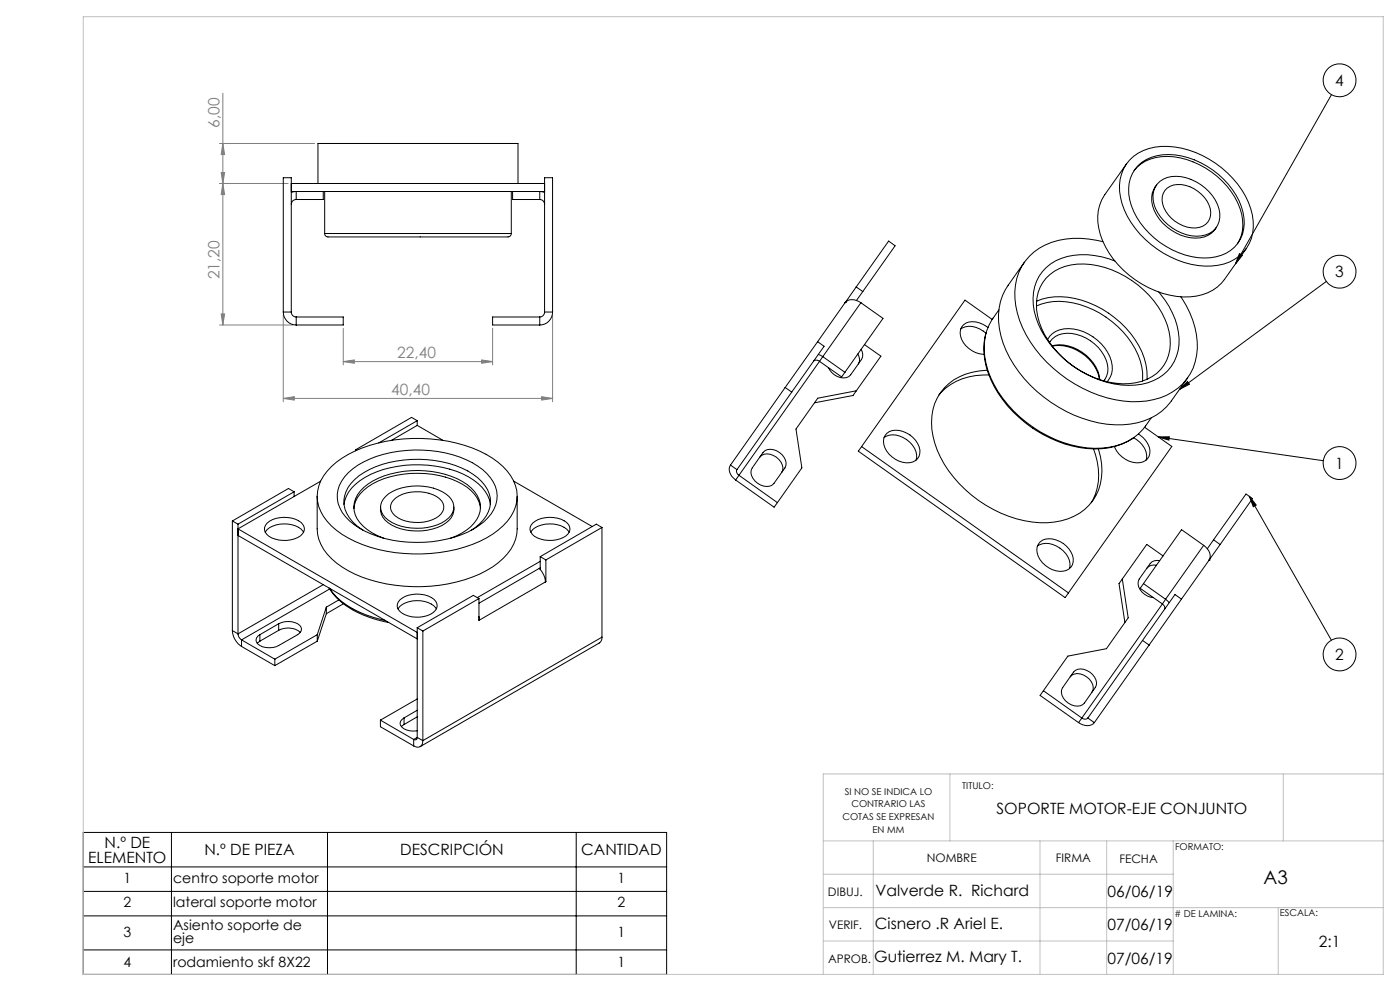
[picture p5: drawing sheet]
<svg xmlns="http://www.w3.org/2000/svg" width="420mm" height="297mm" viewBox="0 0 420 297" stroke-linecap="round" stroke-linejoin="round" font-family="sans-serif">
<g fill="none" stroke="#000" stroke-width=".3">
<path d="M399.5 28.4l-28.9 50.7M371.8 76l.9 .5-2.1 2.6zM397.9 84.3l-44 32.4M353.9 116.7l2.3-2.4 .6 .8zM347.5 130.9h3.3l-.1 1zM347.5 130.9l49.5 7.2M374.8 148.7l2.1 2.7-.9 .5zM374.8 148.7l24.6 43.2M25 249.5h175v42.5h-175zM25 259.8h175M51.4 249.5v42.5M98.2 249.5v42.5"/>
<path d="M172.9 249.5v42.5M25 267.2h175M25 274.5h175M25 284.7h175"/>
<circle cx="401.9" cy="24.1" r="4.9"/>
<circle cx="401.9" cy="81.4" r="4.9"/>
<circle cx="401.9" cy="138.8" r="4.9"/>
<circle cx="401.9" cy="196.1" r="4.9"/>
</g>
<g fill="none" stroke="#808080" stroke-width=".3">
<path d="M66.9 27.9v69.5M65.9 55h20.5M65.9 43h28.5M66.4 51.7h1l-.5 3.3zM66.9 43l.5 3.3h-1zM66.9 55l.5 3.3h-1zM65.9 97.4h21.9M66.4 94.1h1l-.5 3.3zM85 94.5v25.9M103 98.4v11M147.8 98.4v11M165.8 94.5v25.9"/>
<path d="M85 119.4l3.3-.5v1zM85 119.4h80.8M103 108.4l3.3-.5v1zM103 108.4h44.8M144.5 107.9l3.3 .5-3.3 .5zM162.5 118.9l3.3 .5-3.3 .5z"/>
</g>
<g fill="none" stroke="#c0c0c0" stroke-width=".3">
<path d="M25 5h390v287h-390zM285 231.9v20.1M385 231.9v20.1M415 231.9h-168v60.1M247 252h168M262 252v40M312 252v40M332 252v40M352 252v40M247 262h105M247 272h168M383.5 272v20"/>
<path d="M247 282h105"/>
</g>
<path d="M371.8 76l.9 .5-2.1 2.6zM353.9 116.7l2.3-2.4 .6 .8zM347.5 130.9h3.3l-.1 1zM374.8 148.7l2.1 2.7-.9 .5z" fill="#000"/>
<g fill="#808080">
<path d="M85 119.4l3.3-.5v1zM162.5 118.9l3.3 .5-3.3 .5z"/>
<path d="M103 108.4l3.3-.5v1zM144.5 107.9l3.3 .5-3.3 .5z"/>
<path d="M66.4 51.7h1l-.5 3.3zM66.9 43l.5 3.3h-1z"/>
<path d="M66.9 55l.5 3.3h-1zM66.4 94.1h1l-.5 3.3z"/>
</g>
<g fill="none" stroke="#000" stroke-width=".3">
<path d="M87.4 57.7l1.5-.3v2.4M87.4 55h76M87.4 57.4h76M88.9 59.8a1.45 1.45 0 0 0-1.5 1.5M95.4 55v-12h60v12M97 57.4v2.4h-8.1M97.4 57.4v12.6M153.4 57.4v12.6M153.8 57.4v2.4h8.1M161.9 59.8a1.45 1.45 0 0 1 1.5 1.5M163.4 57.7l-1.5-.3v2.4M338 49.1l-6.6 9.2a13.2 13.2 0 0 0-1.3 12 28.5 28.5 0 0 0 26.8 18.7 13.5 13.5 0 0 0 10.4-5.3l6.6-9.2"/>
<path d="M338.9 48a15.3 15.3 0 0 1 13.5-3.9 28.8 28.8 0 0 1 22.8 18.4 12.8 12.8 0 0 1-3.4 14.3 17.1 17.1 0 0 1-14.4 2.4 29.1 29.1 0 0 1-20.8-18.1 13 13 0 0 1 2.3-13.1zM340.2 51.1a12.6 12.6 0 0 1 11.9-4.1 24.6 24.6 0 0 1 20.4 17.3 11.1 11.1 0 0 1-1.3 8.8M341.5 49.6a14.2 14.2 0 0 1 12.9-2.9 25 25 0 0 1 18 15.3 11.1 11.1 0 0 1-3.2 13 15.7 15.7 0 0 1-13.7 1.4 24.6 24.6 0 0 1-16.6-16.5 10.9 10.9 0 0 1 2.6-10.3zM347 55.5a7.4 7.4 0 0 0-.1 8.8 14.3 14.3 0 0 0 13.1 7 6.4 6.4 0 0 0 4.9-3.1M347.2 55.2a8.7 8.7 0 0 1 10.1-1.4 13.7 13.7 0 0 1 8.6 10.1 6.2 6.2 0 0 1-6.9 6.9 14.4 14.4 0 0 1-12.9-9.8 6.6 6.6 0 0 1 1.1-5.8zM350.2 56.4a7.8 7.8 0 0 1 9.1 .9 7.5 7.5 0 0 1 3.6 8.4 5.2 5.2 0 0 1-6.7 2.4 10 10 0 0 1-7.6-8.1 4.3 4.3 0 0 1 1.6-3.6zM97.4 70a1.17 1.17 0 0 0 1.6 1h52a1.95 1.95 0 0 0 2.3-.6l.1-.4M97.4 70h56M307.3 78.6l-4.9 6.9a18.6 18.6 0 0 0-1.4 17.4 39.6 39.6 0 0 0 33.5 24.4 19.5 19.5 0 0 0 16.7-6.8l5.1-7.3M330.9 72.4a25.1 25.1 0 0 0-19.1 2 16.2 16.2 0 0 0-7.1 17.2 34.7 34.7 0 0 0 15.5 22.1 35.3 35.3 0 0 0 23.8 6.5 16.5 16.5 0 0 0 14.9-20 28.4 28.4 0 0 0-4.6-11.2M334.4 78.2a21 21 0 0 0-19.2 .9 13.7 13.7 0 0 0-4.4 16.1 31.2 31.2 0 0 0 27.7 20.3 14.7 14.7 0 0 0 13.8-7.2 16.3 16.3 0 0 0-.6-14.6 29.3 29.3 0 0 0-4-6.2M85 93.5a3.9 3.9 0 0 0 3.9 3.9"/>
<path d="M85 93.5h2.4M85 93.5v-40.2h2.4v40.2M87.4 93.5a1.45 1.45 0 0 0 1.5 1.5M88.9 95h14.1v2.4h-14.1M88.9 95v2.4M161.9 95v2.4M161.9 95h-14.1v2.4h14.1M163.4 93.5a1.45 1.45 0 0 1-1.5 1.5M163.4 93.5h2.4M163.4 93.5v-40.2h2.4v40.2M165.8 93.5a3.9 3.9 0 0 1-3.9 3.9M253.5 90.7a3.5 3.5 0 0 1 4.8 0"/>
<path d="M253.5 90.7l-8.2 11.7M253.6 90.6h.1M253.6 90.6l-.1 .1M256.9 86l9.7-13.8 1.9 1.5-9.7 13.7M256.9 86l1.9 1.4M256.9 86l-3.3 4.6M258.3 90.7l6.6 4.7-11.4 16.2M258.3 90.7l-11.5 16.2M258.8 87.4l-1.9 2.7M288.2 98.6a6.2 6.2 0 0 1 7.6 1.3M295.8 99.9a21.9 21.9 0 0 0 3.6 17.9 36.9 36.9 0 0 0 29 16.7 20 20 0 0 0 11.6-3.3M296.4 98.2a6 6 0 0 0-7.4-.8 4.1 4.1 0 0 0 0 5.3 8 8 0 0 0 6.2 3.5"/>
<path d="M297.7 95.7l-8.2-5.7-31 43.8M299.6 92.9a17.5 17.5 0 0 0-3.2 18.1 36.8 36.8 0 0 0 32 23.4 18.2 18.2 0 0 0 14.4-5.7l2.6-3.5M310.9 91.7a21.4 21.4 0 0 1 19 2.1 25.7 25.7 0 0 1 12.6 16.2l.3 1.8v2.4M311 90.3a21.1 21.1 0 0 1 17.6 1.3 27.6 27.6 0 0 1 15.2 17.7l.3 1.8v2.6M313.8 83.4a15.1 15.1 0 0 1 13.4-4.1 28.9 28.9 0 0 1 23 18.3 13 13 0 0 1-3.2 14.3 17 17 0 0 1-14.3 2.6 29.1 29.1 0 0 1-20.9-17.9 13.3 13.3 0 0 1 2-13.2zM235.5 116.1l-16.4 23.3M235.5 116.1l2 1.4M237.5 117.5l-16.4 23.3M244.1 108.3a1.31 1.31 0 0 1 1.8 0M245.3 102.4l-9.8 13.7M245.3 102.4l1.9 1.4-9.7 13.7M245.5 106.2l1.3 .7"/>
<path d="M245.9 108.3l6.6 4.7 1-1.4M245.9 108.3l-24.2 34.1M246.8 106.9l6.7 4.7M246.8 106.9l-.9 1.4M256.9 117.1l-11.6 2.2-6.5 9.3 1.8 11.6-7.4 10.4M256.9 117.1l-1 1.4-11.5 2.2M257.4 106.1a2.7 2.7 0 0 1 .1 3M258.3 104.7a2.88 2.88 0 0 1 .2 3l-3.3 4.6a3.6 3.6 0 0 1-4.9 0l-.8-.6-1-1.5M259.4 103.3l4.9 3.4-7.4 10.4M296.2 111a16.6 16.6 0 0 0-15.8 9.9 20.2 20.2 0 0 0 1.7 16.1 36.8 36.8 0 0 0 32.1 19.7 16.9 16.9 0 0 0 14.6-8.3 17.9 17.9 0 0 0 .7-13.9M296.7 112.4a18.2 18.2 0 0 0-15 6M314.3 101.8a6.9 6.9 0 0 1 7.8-3.2 14 14 0 0 1 11.6 11 5.9 5.9 0 0 1-1.6 4.8"/>
<path d="M314.9 102.6a6.2 6.2 0 0 1 6.6-2.7 12.7 12.7 0 0 1 10.9 10.5 5.8 5.8 0 0 1-1.1 3.6M315.6 103.7a12.3 12.3 0 0 1 13.2 6.3l1 2.6 .1 1.2M315.7 103.7a12.7 12.7 0 0 1 14.1 10M99.4 139.9a35.9 35.9 0 0 1 21.6-8.4 44.2 44.2 0 0 1 26.7 5.8 14.3 14.3 0 0 1 7.5 11.4 13 13 0 0 1-5.7 10.2 40.2 40.2 0 0 1-25.6 7.1 39.2 39.2 0 0 1-23-7.1 12.3 12.3 0 0 1-5.3-13.2 13.6 13.6 0 0 1 3.8-5.8zM106.6 134.8l.3 .2M106.6 134.8v.3M125.2 126.1v1.4M125.2 126.1l-11.5 6.6M125.2 126.1l-1.7-1-16.9 9.7M125.2 127.5l-7.8 4.5M125.2 127.5l7.8 4.5M219.1 139.4a3.4 3.4 0 0 0 1.6 4.5"/>
<path d="M219.1 139.4l2 1.4M228 137a3.6 3.6 0 0 1 4.9 0 3.7 3.7 0 0 1 1.6 4.6M228.9 135.6a3.8 3.8 0 0 1 5.7 .7 3.4 3.4 0 0 1 .9 3.9l-3.3 4.6a3.6 3.6 0 0 1-4.9 0 3.6 3.6 0 0 1-1.6-4.6zM258.5 133.8l62 43.9M258.5 133.8l-1 1.4 62 43.9 1-1.4M265.2 131.1a6.2 6.2 0 0 1 7.7 1.4 5.3 5.3 0 0 1 1.9 5.4M266 129.9a6.2 6.2 0 0 1 7.9 1.2 4.9 4.9 0 0 1 1.4 6.4 5.7 5.7 0 0 1-7.7-.6 5.4 5.4 0 0 1-2.1-6.3zM328 134.5a18.3 18.3 0 0 1-.6 16.2M340.1 131.2a6.1 6.1 0 0 1 3.7 6.7M341.5 130.1a6.1 6.1 0 0 1 3.2 6.6 4 4 0 0 1-4.9 1.8 8 8 0 0 1-5.5-4.7M343.4 128.1l8.1 5.7-31 43.9M69.7 156.1v32.9"/>
<path d="M69.7 156.1l1.7 1M71.4 157.1v32.9M79.6 159.5a7 7 0 0 1 6.8-2.4 6 6 0 0 1 4.7 2.4M80.2 156.8a8.7 8.7 0 0 1 10.1-.2 2.39 2.39 0 0 1-.1 4 8.8 8.8 0 0 1-10.2-.5 2.24 2.24 0 0 1 .2-3.3zM88.2 147.4l-16.8 9.7M88.2 147.4v1.4M88.2 147.4l-1.7-1-16.8 9.7M95.1 148.7v9.8a13.3 13.3 0 0 0 5.8 10.2 40.7 40.7 0 0 0 25.7 7.1 39.4 39.4 0 0 0 22.9-7.1 13.4 13.4 0 0 0 5.7-10.2v-9.8M96.2 144.2l-24.8 14.3 53.8 31M103.2 151.2a11.1 11.1 0 0 1 6.2-8.1 34.3 34.3 0 0 1 31.1-.2 11.9 11.9 0 0 1 6.6 8.3M104.5 141.6a30 30 0 0 1 19.7-6.7 32.4 32.4 0 0 1 20.6 5.9 9.6 9.6 0 0 1 3.9 10.5 14.8 14.8 0 0 1-8.3 8.2 37.9 37.9 0 0 1-32.6-1.2 12.5 12.5 0 0 1-6.6-8.7 9.5 9.5 0 0 1 3.3-8zM106.2 152.4a8.7 8.7 0 0 1 4.2-6.5 29.1 29.1 0 0 1 28.3-.8 9.8 9.8 0 0 1 5.4 7.3"/>
<path d="M108.9 158.9a10.6 10.6 0 0 1-5.7-8.9 12 12 0 0 1 7.7-9.3 34.9 34.9 0 0 1 29.4 .4 12.5 12.5 0 0 1 6.8 8.3 10.2 10.2 0 0 1-5.7 9.5M114.2 152a5.2 5.2 0 0 0 3.4 5.4 17.1 17.1 0 0 0 16.1-.6 5 5 0 0 0 2.5-4.8M115.7 148.8a15 15 0 0 1 12.8-2.9 9.9 9.9 0 0 1 7.4 4.7 4.6 4.6 0 0 1-2.2 5.4 16.7 16.7 0 0 1-17.2-.1 4.3 4.3 0 0 1-.8-7.1zM118 149.9a11.5 11.5 0 0 1 13-1.1 3.4 3.4 0 0 1 2.2 3.4 3.4 3.4 0 0 1-2.5 3.1 12.2 12.2 0 0 1-12.2-.8 3 3 0 0 1-.5-4.6zM154.1 144.2l23.6 13.6M159.2 159.5a6.9 6.9 0 0 1 6.9-2.4 6 6 0 0 1 4.6 2.4M159.8 156.8a8.4 8.4 0 0 1 10.8 .4 2.57 2.57 0 0 1-1.6 3.9 8.9 8.9 0 0 1-9.3-1 2.24 2.24 0 0 1 .1-3.3zM180.6 158.1l-16.8 9.7M180.6 158.1v32.9M180.6 158.1l-1.7-1-16.8 9.7M220.7 143.9l11.5 8.1 1-1.4M221.1 140.8a1.31 1.31 0 0 0 .6 1.6"/>
<path d="M221.7 142.4l-1 1.5M221.7 142.4l11.5 8.2M71.4 160.5l53.8 31M97 175.2l-25.6 14.8M98.7 176.2a22.3 22.3 0 0 0 12.3 8.9l5.6 1.4M98.8 176.3a23.5 23.5 0 0 0 13.3 8.8l3.4 .8M98.9 176.5l-26.4 15.3M101.6 179.8l-3.7 2.2M115.2 161.3a14.1 14.1 0 0 1-8.6-7 7.9 7.9 0 0 1 3.8-9.2 28.7 28.7 0 0 1 29.8 .1 7.6 7.6 0 0 1 2.8 10.5 15 15 0 0 1-7.9 5.6M120 179.8a8.4 8.4 0 0 1 10.7 .4 2.62 2.62 0 0 1-1.5 3.9 8.9 8.9 0 0 1-9.4-1 2.24 2.24 0 0 1 .2-3.3zM143.7 179.4l-16.8 9.7M143.7 179.4l-1.7-1-16.8 9.7"/>
<path d="M143.7 179.4v6.5l.1-.1M161.8 170.4l1.4 2 .4 2M162.1 166.8l1.7 1M162.1 166.8v3.9M162.1 168.2l-18.9 10.9M162.1 170.2l-18.4 10.6M163.6 174.4l-19.8 11.4M163.6 174.2l.2 .1M163.8 174.3l-.2 .1M163.8 167.8v6.5M311.2 163.7a6.2 6.2 0 0 1 7.7 1.3 5.3 5.3 0 0 1 1.9 5.4M312 162.4a6.2 6.2 0 0 1 7.9 1.3 4.9 4.9 0 0 1 1.4 6.3 5.7 5.7 0 0 1-7.7-.6 5.4 5.4 0 0 1-2.1-6.3z"/>
<path d="M336.7 173.5l1.8 11.7-6.6 9.2-11.5 2.2-7.4 10.4M336.7 173.5l-1 1.4 1.8 11.6M343 174.9l6.7 4.7M343 174.9l-.9 1.4 6.6 4.7M346.9 169.4a2.79 2.79 0 0 0-2.8 .9M347.9 168a2.79 2.79 0 0 0-2.8 .9l-3.3 4.6a3.8 3.8 0 0 0 2.5 5.2l1.7 .4M348.9 166.6l-4.9-3.4-7.3 10.3M349.7 179.6l1.1 1M349.7 179.6l-1 1.4M354.4 179.6l-9.7 13.7M354.4 179.6l-1.9-1.4-9.7 13.7M361.1 163.4a3.4 3.4 0 0 1 1.6 4.5"/>
<path d="M361.1 163.4l-6.6-4.7-11.5 16.2M361.1 163.4l-11.4 16.2M362.7 167.9l-8.3 11.7M362.8 167.8h.1M362.8 167.8l-.1 .1M364.1 161.8l1.9 1.4M364.1 161.8l-1.9 2.7M364.1 161.8l9.7-13.7 1.9 1.3-9.7 13.8M366 163.2l-3.2 4.6M69.7 189a6.1 6.1 0 0 0 2.8 4.7M69.7 189l1.7 1M71.4 190a2.35 2.35 0 0 0 1.1 1.8"/>
<path d="M72.5 193.7l9.9 5.8M72.5 191.8v1.9M72.5 191.8l9.9 5.8M78 192.2l-.8 .6M78 190.2v2M82.4 197.6v1.9M83.6 186.9a5.4 5.4 0 0 1 6.7 1.1 1.78 1.78 0 0 1-1 2.2l-5.7 3.3a5.4 5.4 0 0 1-6.7-1.1 1.73 1.73 0 0 1 1.1-2.2M83.6 188.9a5.7 5.7 0 0 1 6.5 .6M83.6 186.9l-5.6 3.3M83.6 186.9v2M83.6 188.9l-5.6 3.3M95.2 190.2v2"/>
<path d="M95.2 190.2l-12.8 7.4M95.2 192.2l-12.8 7.3M97.9 182l-2.7 8.2M97.9 182v1.9M97.9 183.9l-2.7 8.3M103 180.9l-5.1 3M119.4 182.5a6.9 6.9 0 0 1 6.8-2.4 6 6 0 0 1 4.7 2.4M125.2 188.1v32.9M125.2 188.1l1.7 1M126.9 189.1v32.9M143.7 184.7l.1 1.1M143.7 185.8h.1"/>
<path d="M180.6 191a1.89 1.89 0 0 1-.8 1.7l-53.8 31.1M180.6 191l-53.7 31M342.8 191.9l1.9 1.4M342.8 191.9l-16.4 23.3M344.7 193.3l-16.4 23.3M348.7 181a1.31 1.31 0 0 1 .6 1.7M348.7 181l-24.1 34.2M114.1 215.8v2l10 5.8M114.1 215.8l10 5.8M121.2 215.2a1.72 1.72 0 0 0-1.2 1.6 1.72 1.72 0 0 0 1.2 1.6 5.9 5.9 0 0 0 4 .6M121.2 217.1l-.8 .7M121.2 215.2v1.9"/>
<path d="M125.2 209.5l-11.1 6.3M125.2 212.9l-4 2.3M125.2 214.8l-4 2.3M313 207l11.6 8.2M313 207l-1 1.4 11.6 8.2M321.1 202.8a3.5 3.5 0 0 1 4.9 0 3.5 3.5 0 0 1 1.6 4.6M322.1 201.4a3.6 3.6 0 0 1 4.9 0 3.6 3.6 0 0 1 1.6 4.7l-3.3 4.6a3.8 3.8 0 0 1-5.7-.7 3.3 3.3 0 0 1-.8-3.9zM323.6 216.6a3.5 3.5 0 0 0 4.7 0M324.6 215.2a1.31 1.31 0 0 0 1.8 0M324.6 215.2l-1 1.4M326.4 215.2l1.9 1.4M124.1 221.6v2"/>
<path d="M125.2 221a.65 .65 0 0 1-.4 .7 .65 .65 0 0 1-.7-.1M125.2 221l1.7 1M125.2 221l-1.1 .6M126.9 222a1.67 1.67 0 0 1-.8 1.8 1.67 1.67 0 0 1-2-.2"/>
</g>
<text font-size="5.6" x="379" y="264.9">A3</text>
<g font-size="4.7">
<text x="400.6" y="25.7">4</text>
<text x="400.6" y="83.1">3</text>
<text x="400.6" y="140.5">1</text>
<text x="400.6" y="197.8">2</text>
<text x="299" y="244">SOPORTE MOTOR-EJE CONJUNTO</text>
<text x="31.4" y="254.1">N.º DE</text>
<text x="61.3" y="256.3">N.º DE PIEZA</text>
<text x="120" y="256.3">DESCRIPCIÓN</text>
<text x="174.4" y="256.3">CANTIDAD</text>
<text x="26.5" y="258.6">ELEMENTO</text>
<text x="262.7" y="268.4">Valverde R. Richard</text>
<text x="332.3" y="268.8">06/06/19</text>
<text x="262.5" y="278.4">Cisnero .R Ariel E.</text>
<text x="332.3" y="278.8">07/06/19</text>
<text x="395.7" y="283.8">2:1</text>
<text x="262.3" y="288.3">Gutierrez M. Mary T.</text>
<text x="332.3" y="288.8">07/06/19</text>
</g>
<g font-size="4.7" fill="#808080">
<text x="65.9" y="38.2" transform="rotate(-90 65.9 38.2)">6,00</text>
<text x="65.9" y="83.7" transform="rotate(-90 65.9 83.7)">21,20</text>
<text x="119.2" y="107.3">22,40</text>
<text x="117.4" y="118.4">40,40</text>
</g>
<g font-size="4.2">
<text x="37" y="264.6">1</text>
<text x="51.9" y="264.6">centro soporte motor</text>
<text x="185.3" y="264.6">1</text>
<text x="37" y="271.9">2</text>
<text x="51.9" y="271.9">lateral soporte motor</text>
<text x="185.3" y="271.9">2</text>
<text x="37" y="280.7">3</text>
<text x="51.9" y="278.6">Asiento soporte de</text>
<text x="185.3" y="280.7">1</text>
<text x="51.9" y="282.8">eje</text>
<text x="37" y="289.9">4</text>
<text x="51.9" y="289.9">rodamiento skf 8X22</text>
<text x="185.3" y="289.9">1</text>
</g>
<g font-size="3.5">
<text x="278" y="258.4">NOMBRE</text>
<text x="316.8" y="258.3">FIRMA</text>
<text x="335.8" y="258.5">FECHA</text>
<text x="248.4" y="268.4">DIBUJ.</text>
<text x="248.7" y="278.4">VERIF.</text>
<text x="248.4" y="288.5">APROB.</text>
</g>
<g font-size="2.8">
<text x="253.4" y="238.1">SI NO SE INDICA LO</text>
<text x="288.7" y="236.5">TITULO:</text>
<text x="252.7" y="245.8">COTAS SE EXPRESAN</text>
<text x="255.4" y="241.9">CONTRARIO LAS</text>
<text x="261.8" y="249.6">EN MM</text>
<text x="352.5" y="254.8">FORMATO:</text>
<text x="352.3" y="274.7"># DE LAMINA:</text>
<text x="383.9" y="274.6">ESCALA:</text>
</g>
</svg>
